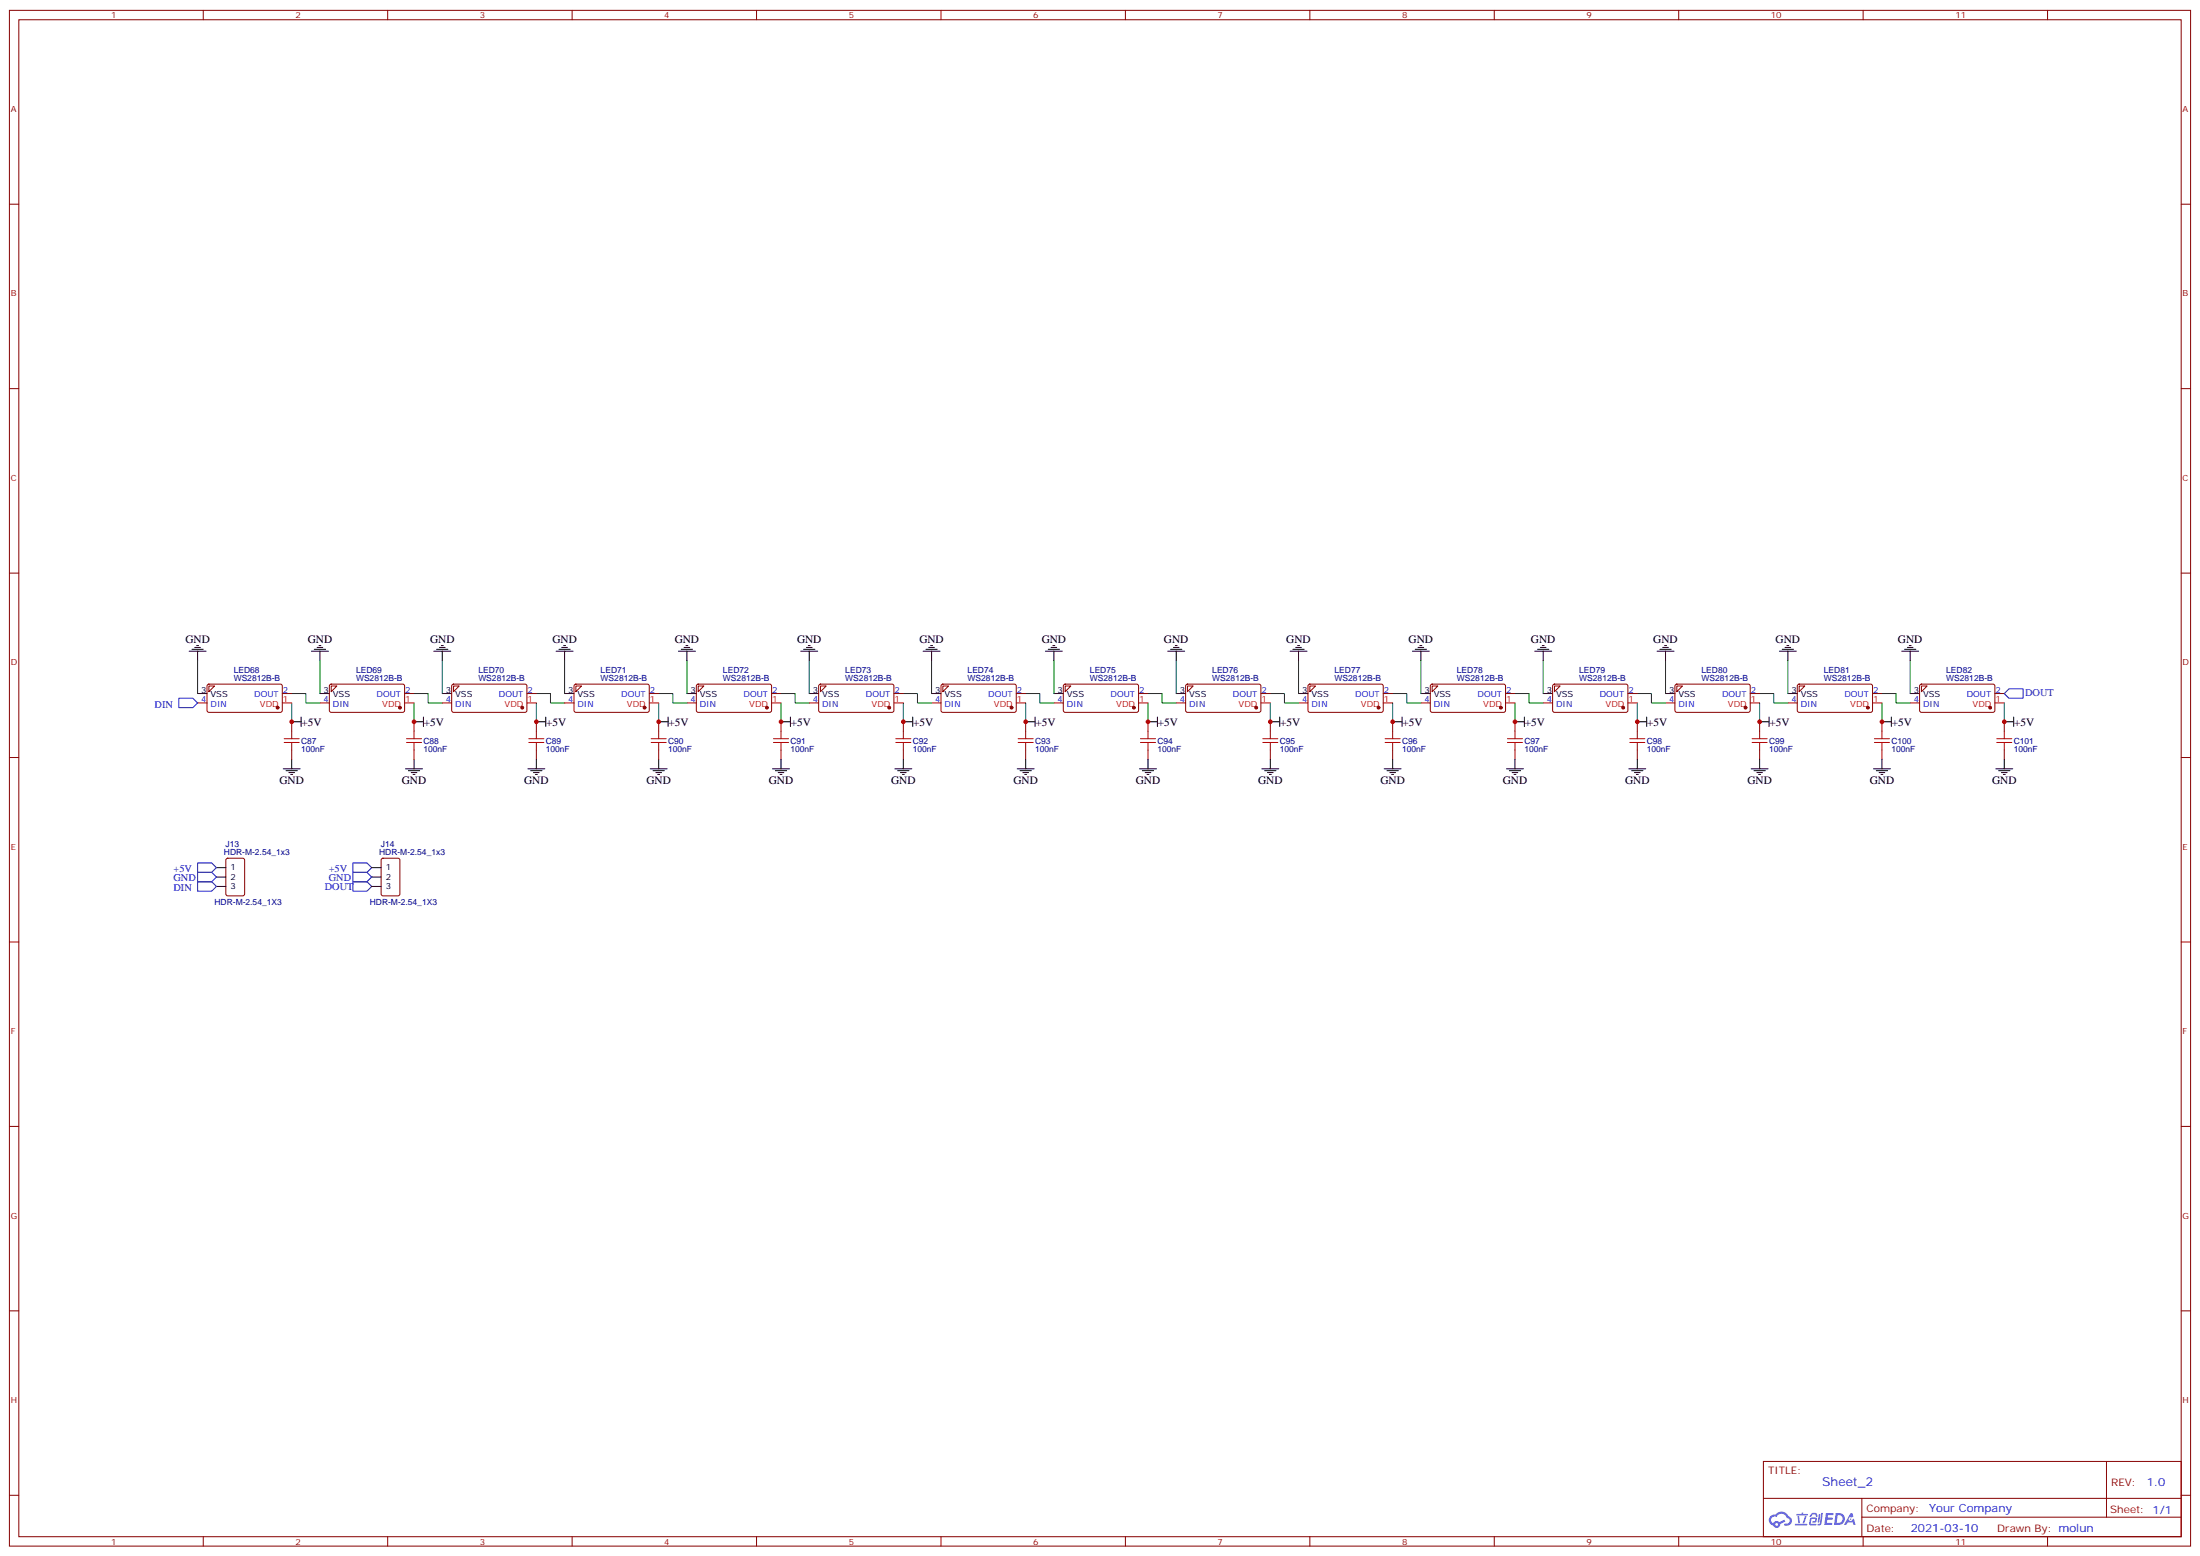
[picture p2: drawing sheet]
<svg xmlns="http://www.w3.org/2000/svg" width="825mm" height="583mm" viewBox="0 0 825 583" stroke-linecap="round" stroke-linejoin="round" font-family="sans-serif">
<g fill="none" stroke="#870000" stroke-width=".37">
<path d="M3.5 3.9h817.8v575.7h-817.8zM7.1 7.4h810.6v568.7h-810.6zM76.2 3.9v3.5M145.3 3.9v3.5M214.5 3.9v3.5M283.6 3.9v3.5M352.8 3.9v3.5M421.9 3.9v3.5M491.1 3.9v3.5M560.2 3.9v3.5M629.4 3.9v3.5M698.5 3.9v3.5"/>
<path d="M767.6 3.9v3.5M3.5 76.6h3.6M817.7 76.6h3.6M3.5 145.7h3.6M817.7 145.7h3.6M3.5 214.8h3.6M817.7 214.8h3.6M3.5 284h3.6M817.7 284h3.6M3.5 353.1h3.6M817.7 353.1h3.6M3.5 422.3h3.6"/>
<path d="M817.7 422.3h3.6M3.5 491.4h3.6M817.7 491.4h3.6M661.1 547.9h156.6v28.2h-156.6zM789.7 547.9v20.9M3.5 560.6h3.6M76.2 576.1v3.5M145.3 576.1v3.5M214.5 576.1v3.5M283.6 576.1v3.5M352.8 576.1v3.5M421.9 576.1v3.5"/>
<path d="M491.1 576.1v3.5M560.2 576.1v3.5M629.4 576.1v3.5M661.1 561.7h156.5M698 568.8h119.6M698 561.7v14.1M698.5 576.1v3.5M767.6 576.1v3.5M817.7 560.6h3.6"/>
</g>
<g fill="#5487ff">
<path d="M684.5 567.2l2.9 .2-.1 .5-2 .1-.1 .9h1.6l.4 .4-.4 .4h-1.7l-.2 1.2 1.8 .1 .2 .3-.1 .3-2.9 .1z"/>
<path d="M693.8 567.3h.7l.3 1.3-.6 .3a.74 .74 0 0 0-1.1 .3 .74 .74 0 0 0 .5 1 .74 .74 0 0 0 .9-.6l.5-.3 .7 2.3h-.9l-.2-.9h-1.9l-.5 .9h-.9z"/>
<path d="M681.9 567.6h.6l-.4 3a.31 .31 0 0 1-.3 .2 .31 .31 0 0 1-.3-.3z"/>
<path d="M682.8 567.2h.6l-.5 3.9a.89 .89 0 0 1-.7 .7 .89 .89 0 0 1-.9-.3l1-.4z"/>
<path d="M679.2 567.3l1.8-.1 .4 1.4-.5 .1-.5-1-.8 .1-.6 .9-.6-.1z"/>
<path d="M678.8 569l1.8-.2a1.1 1.1 0 0 1 .5 1.2 1.1 1.1 0 0 1-.8 .8h-.6a.29 .29 0 0 1-.3-.3 .29 .29 0 0 1 .3-.3h.7l.2-.8-1.4 .1-.4 1.7 1.9 .1a.29 .29 0 0 1 .3 .3 .29 .29 0 0 1-.3 .3l-2-.1-.4-.2z"/>
<path d="M672.9 571.3h4.4a.3 .3 0 0 1 .3 .3 .3 .3 0 0 1-.3 .3h-4.3z"/>
<path d="M676.7 568.3l.6 .1a3.6 3.6 0 0 1-1.2 2.7l-.2-.2z"/>
<path d="M673.9 568.4h.6l.3 2.4-.3 .3-.3-.2z"/>
<path d="M673.5 567.6h1.9l.2-.6h.5l-.1 .6h1.5a.29 .29 0 0 1 .3 .3 .29 .29 0 0 1-.3 .2h-3.9z"/>
<path d="M688.2 567.2l-.6 4.5h1.4a2.27 2.27 0 0 0 2.7-2.3 2.27 2.27 0 0 0-2.7-2.2zM689 568a1.54 1.54 0 0 1 1.8 1.7 1.54 1.54 0 0 1-2.2 1.2z"/>
<path d="M663.8 568.4a2.09 2.09 0 0 0 1 3.5 1.37 1.37 0 0 0 1.5 .9 1.37 1.37 0 0 0 1.1-1.4l2-1-.5-.7-1.8 .9a1.4 1.4 0 0 0-2.3 .4 1.32 1.32 0 0 1-.6-1.8 1.32 1.32 0 0 1 1.9-.5 2.02 2.02 0 0 1 2-1.2 2.02 2.02 0 0 1 1.8 1.6 1.09 1.09 0 0 1 1 1.4 1.09 1.09 0 0 1-1.5 .7 .41 .41 0 0 0-.5 .3 .41 .41 0 0 0 .4 .5 1.89 1.89 0 0 0 2.4-1.2 1.89 1.89 0 0 0-1.2-2.4 2.98 2.98 0 0 0-5-.7l-1 .2zM665.6 571.5a.52 .52 0 0 1 1 0 .52 .52 0 0 1-1 0z"/>
<circle cx="693.8" cy="569.5" r=".28"/>
</g>
<path d="M751.4 260l1.8-1.8h5.3v3.6h-5.3zM67 261.8h5.3l1.8 1.7-1.8 1.8h-5.3zM74.1 323.5h5.3l1.7 1.8-1.7 1.7h-5.3zM74.1 327h5.3l1.7 1.8-1.7 1.8h-5.3zM74.1 330.6h5.3l1.7 1.7-1.7 1.8h-5.3zM132.3 330.6h5.3l1.7 1.7-1.7 1.8h-5.3zM132.3 327h5.3l1.7 1.8-1.7 1.8h-5.3zM132.3 323.5h5.3l1.7 1.8-1.7 1.7h-5.3z" fill="none" stroke="#00f" stroke-width=".37"/>
<g fill="none" stroke="#000" stroke-width=".37">
<path d="M70.9 244.1h6.4M72 243.4h4.2M73 242.7h2.1M73.7 242h.7M74.1 244.1v3.5M74.1 260h3.5M116.8 244.1h6.3M117.8 243.4h4.3M118.9 242.7h2.1M119.6 242h.7M119.9 260h3.6M119.9 244.1v3.5"/>
<path d="M162.6 244.1h6.4M163.7 243.4h4.2M164.7 242.7h2.2M165.5 242h.7M165.8 260h3.5M165.8 244.1v3.5M208.5 244.1h6.3M209.5 243.4h4.3M210.6 242.7h2.1M211.3 242h.7M211.7 260h3.5M211.7 244.1v3.5"/>
<path d="M254.4 244.1h6.3M255.4 243.4h4.2M256.5 242.7h2.1M257.2 242h.7M257.5 260h3.6M257.5 244.1v3.5M300.2 244.1h6.4M301.3 243.4h4.2M302.3 242.7h2.1M303 242h.7M303.4 260h3.5M303.4 244.1v3.5"/>
<path d="M346.1 244.1h6.3M347.1 243.4h4.3M348.2 242.7h2.1M348.9 242h.7M349.2 260h3.6M349.2 244.1v3.5M391.9 244.1h6.4M393 243.4h4.2M394.1 242.7h2.1M394.8 242h.7M395.1 260h3.5M395.1 244.1v3.5"/>
<path d="M437.8 244.1h6.3M438.9 243.4h4.2M439.9 242.7h2.1M440.6 242h.7M441 260h3.5M441 244.1v3.5M483.7 244.1h6.3M484.7 243.4h4.2M485.8 242.7h2.1M486.5 242h.7M486.8 260h3.6M486.8 244.1v3.5"/>
<path d="M529.5 244.1h6.4M530.6 243.4h4.2M531.6 242.7h2.2M532.3 242h.7M532.7 260h3.5M532.7 244.1v3.5M575.4 244.1h6.3M576.4 243.4h4.3M577.5 242.7h2.1M578.2 242h.7M578.6 260h3.5M578.6 244.1v3.5"/>
<path d="M621.2 244.1h6.4M622.3 243.4h4.2M623.4 242.7h2.1M624.1 242h.7M624.4 260h3.5M624.4 244.1v3.5M667.1 244.1h6.4M668.2 243.4h4.2M669.2 242.7h2.1M669.9 242h.7M670.3 260h3.5M670.3 244.1v3.5"/>
<path d="M713 244.1h6.3M714 243.4h4.3M715.1 242.7h2.1M715.8 242h.7M716.1 260h3.6M716.1 244.1v3.5M109.4 270.6h3.5M112.9 268.8v3.5M155.2 270.6h3.5M158.7 268.8v3.5M201.1 270.6h3.5M204.6 268.8v3.5"/>
<path d="M246.9 270.6h3.6M250.5 268.8v3.5M292.8 270.6h3.5M296.3 268.8v3.5M338.7 270.6h3.5M342.2 268.8v3.5M384.5 270.6h3.6M388.1 268.8v3.5M430.4 270.6h3.5M433.9 268.8v3.5M476.2 270.6h3.6M479.8 268.8v3.5"/>
<path d="M522.1 270.6h3.5M525.6 268.8v3.5M568 270.6h3.5M571.5 268.8v3.5M613.8 270.6h3.6M617.4 268.8v3.5M659.7 270.6h3.5M663.2 268.8v3.5M705.6 270.6h3.5M709.1 268.8v3.5M751.4 270.6h3.5M754.9 268.8v3.5"/>
<path d="M106.2 288.2h6.3M107.2 288.9h4.3M108.3 289.6h2.1M109 290.3h.7M109.4 284.7v3.5M152 288.2h6.4M153.1 288.9h4.2M154.2 289.6h2.1M154.9 290.3h.7M155.2 284.7v3.5M197.9 288.2h6.4M199 288.9h4.2"/>
<path d="M200 289.6h2.1M200.7 290.3h.7M201.1 284.7v3.5M243.8 288.2h6.3M244.8 288.9h4.3M245.9 289.6h2.1M246.6 290.3h.7M246.9 284.7v3.5M289.6 288.2h6.4M290.7 288.9h4.2M291.7 289.6h2.2M292.5 290.3h.7"/>
<path d="M292.8 284.7v3.5M335.5 288.2h6.3M336.5 288.9h4.3M337.6 289.6h2.1M338.3 290.3h.7M338.7 284.7v3.5M381.4 288.2h6.3M382.4 288.9h4.2M383.5 289.6h2.1M384.2 290.3h.7M384.5 284.7v3.5M427.2 288.2h6.4"/>
<path d="M428.3 288.9h4.2M429.3 289.6h2.1M430 290.3h.7M430.4 284.7v3.5M473.1 288.2h6.3M474.1 288.9h4.3M475.2 289.6h2.1M475.9 290.3h.7M476.2 284.7v3.5M518.9 288.2h6.4M520 288.9h4.2M521.1 289.6h2.1"/>
<path d="M521.8 290.3h.7M522.1 284.7v3.5M564.8 288.2h6.3M565.9 288.9h4.2M566.9 289.6h2.1M567.6 290.3h.7M568 284.7v3.5M610.7 288.2h6.3M611.7 288.9h4.2M612.8 289.6h2.1M613.5 290.3h.7M613.8 284.7v3.5"/>
<path d="M656.5 288.2h6.4M657.6 288.9h4.2M658.6 289.6h2.2M659.3 290.3h.7M659.7 284.7v3.5M702.4 288.2h6.3M703.4 288.9h4.3M704.5 289.6h2.1M705.2 290.3h.7M705.6 284.7v3.5M748.2 288.2h6.4M749.3 288.9h4.2"/>
<path d="M750.4 289.6h2.1M751.1 290.3h.7M751.4 284.7v3.5M81.1 332.3h3.6M81.1 325.3h3.6M81.1 328.8h3.6M139.3 332.3h3.6M139.3 325.3h3.6M139.3 328.8h3.6"/>
</g>
<g fill="none" stroke="#008700" stroke-width=".37">
<path d="M74.1 247.6v12.4M109.4 260h5.3v3.5h5.2M119.9 247.6v12.4M155.2 260h5.3v3.5h5.3M165.8 247.6v12.4M201.1 260h5.3v3.5h5.3M211.7 247.6v12.4M246.9 260h5.3v3.5h5.3M257.5 247.6v12.4M292.8 260h5.3v3.5h5.3M303.4 247.6v12.4M338.7 260h5.3v3.5h5.2"/>
<path d="M349.2 247.6v12.4M384.5 260h5.3v3.5h5.3M395.1 247.6v12.4M430.4 260h5.3v3.5h5.3M441 247.6v12.4M476.2 260h5.3v3.5h5.3M486.8 247.6v12.4M522.1 260h5.3v3.5h5.3M532.7 247.6v12.4M568 260h5.3v3.5h5.3M578.6 247.6v12.4M613.8 260h5.3v3.5h5.3"/>
<path d="M624.4 247.6v12.4M659.7 260h5.3v3.5h5.3M670.3 247.6v12.4M705.6 260h5.2v3.5h5.3M716.1 247.6v12.4M109.4 263.5v7.1M155.2 263.5v7.1M201.1 263.5v7.1M246.9 263.5v7.1M292.8 263.5v7.1M338.7 263.5v7.1M384.5 263.5v7.1"/>
<path d="M430.4 263.5v7.1M476.2 263.5v7.1M522.1 263.5v7.1M568 263.5v7.1M613.8 263.5v7.1M659.7 263.5v7.1M705.6 263.5v7.1M751.4 263.5v7.1"/>
</g>
<g fill="none" stroke="#870000" stroke-width=".37">
<path d="M77.8 256.7l.5-.2h27.1l.4 .7v9.4l-.7 .5-27.1-.1-.4-.7v-9.1zM78.3 257.2h2.1l-2.1 2.1zM105.8 260h3.6M123.7 256.7l.5-.2h27.1l.4 .7-.1 9.4-.6 .5-27.1-.1-.4-.7v-9.1zM124.2 257.2h2.1l-2.1 2.1zM151.7 260h3.5M169.6 256.7l.4-.2h27.1l.5 .7-.1 9.4-.7 .5-27-.1-.5-.7v-9.1zM170 257.2h2.2l-2.2 2.1zM197.6 260h3.5M215.4 256.7l.5-.2h27.1l.4 .7v9.4l-.7 .5-27.1-.1-.4-.7v-9.1zM215.9 257.2h2.1l-2.1 2.1zM243.4 260h3.5"/>
<path d="M261.3 256.7l.5-.2h27l.5 .7-.1 9.4-.6 .5-27.1-.1-.4-.7v-9.1zM261.8 257.2h2.1l-2.1 2.1zM289.3 260h3.5M307.2 256.7l.4-.2h27.1l.4 .7v9.4l-.7 .5-27.1-.1-.4-.7v-9.1zM307.6 257.2h2.1l-2.1 2.1zM335.1 260h3.6M353 256.7l.5-.2h27.1l.4 .7-.1 9.4-.6 .5-27.1-.1-.4-.7v-9.1zM353.5 257.2h2.1l-2.1 2.1zM381 260h3.5M398.9 256.7l.4-.2h27.1l.5 .7-.1 9.4-.6 .5-27.1-.1-.5-.7v-9.1zM399.3 257.2h2.2l-2.2 2.1zM426.9 260h3.5"/>
<path d="M444.7 256.7l.5-.2h27.1l.4 .7v9.4l-.7 .5-27.1-.1-.4-.7v-9.1zM445.2 257.2h2.1l-2.1 2.1zM472.7 260h3.5M490.6 256.7l.5-.2h27.1l.4 .7-.1 9.4-.6 .5-27.1-.1-.4-.7v-9.1zM491.1 257.2h2.1l-2.1 2.1zM518.6 260h3.5M536.5 256.7l.4-.2h27.1l.4 .7v9.4l-.7 .5-27-.1-.5-.7v-9.1zM536.9 257.2h2.1l-2.1 2.1zM564.4 260h3.6M582.3 256.7l.5-.2h27.1l.4 .7-.1 9.4-.6 .5-27.1-.1-.4-.7v-9.1zM582.8 257.2h2.1l-2.1 2.1zM610.3 260h3.5"/>
<path d="M628.2 256.7l.4-.2h27.1l.5 .7-.1 9.4-.6 .5-27.1-.1-.5-.7v-9.1zM628.6 257.2h2.2l-2.2 2.1zM656.2 260h3.5M674 256.7l.5-.2h27.1l.4 .7v9.4l-.7 .5-27.1-.1-.4-.7v-9.1zM674.5 257.2h2.1l-2.1 2.1zM702 260h3.6M719.9 256.7l.5-.2h27.1l.4 .7-.1 9.4-.6 .5-27.1-.1-.4-.7v-9.1zM720.4 257.2h2.1l-2.1 2.1zM747.9 260h3.5M74.1 263.5h3.5M109.4 270.6v3.5M119.9 263.5h3.6"/>
<path d="M155.2 270.6v3.5M165.8 263.5h3.5M201.1 270.6v3.5M211.7 263.5h3.5M246.9 270.6v3.5M257.5 263.5h3.6M292.8 270.6v3.5M303.4 263.5h3.5M338.7 270.6v3.5M349.2 263.5h3.6M384.5 270.6v3.5M395.1 263.5h3.5"/>
<path d="M430.4 270.6v3.5M441 263.5h3.5M476.2 270.6v3.5M486.8 263.5h3.6M522.1 270.6v3.5M532.7 263.5h3.5M568 270.6v3.5M578.6 263.5h3.5M613.8 270.6v3.5M624.4 263.5h3.5M659.7 270.6v3.5M670.3 263.5h3.5"/>
<path d="M705.6 270.6v3.5M716.1 263.5h3.6M751.4 270.6v3.5M109.4 281.2v3.5M155.2 281.2v3.5M201.1 281.2v3.5M246.9 281.2v3.5M292.8 281.2v3.5M338.7 281.2v3.5M384.5 281.2v3.5M430.4 281.2v3.5M476.2 281.2v3.5"/>
<path d="M522.1 281.2v3.5M568 281.2v3.5M613.8 281.2v3.5M659.7 281.2v3.5M705.6 281.2v3.5M751.4 281.2v3.5M84.9 321.9l.5-.2h5.6l.7 .5v12.9l-.4 .7h-5.9l-.7-.4v-13zM143.1 321.9l.5-.2h5.6l.7 .5v12.9l-.4 .7h-5.9l-.7-.4v-13z"/>
</g>
<g fill="none" stroke="#f00" stroke-width=".37">
<path d="M105.8 263.5h3.6M151.7 263.5h3.5M197.6 263.5h3.5M243.4 263.5h3.5M289.3 263.5h3.5M335.1 263.5h3.6M381 263.5h3.5M426.9 263.5h3.5M472.7 263.5h3.5M518.6 263.5h3.5M564.4 263.5h3.6M610.3 263.5h3.5"/>
<path d="M656.2 263.5h3.5M702 263.5h3.6M747.9 263.5h3.5"/>
</g>
<g fill="#870000" stroke="#870000" stroke-width=".37">
<circle cx="746.1" cy="265.3" r=".53"/>
<circle cx="700.3" cy="265.3" r=".53"/>
<circle cx="654.4" cy="265.3" r=".53"/>
<circle cx="608.5" cy="265.3" r=".53"/>
<circle cx="562.7" cy="265.3" r=".53"/>
<circle cx="516.8" cy="265.3" r=".53"/>
<circle cx="471" cy="265.3" r=".53"/>
<circle cx="425.1" cy="265.3" r=".53"/>
<circle cx="379.2" cy="265.3" r=".53"/>
<circle cx="333.4" cy="265.3" r=".53"/>
<circle cx="287.5" cy="265.3" r=".53"/>
<circle cx="241.7" cy="265.3" r=".53"/>
<circle cx="195.8" cy="265.3" r=".53"/>
<circle cx="149.9" cy="265.3" r=".53"/>
<circle cx="104.1" cy="265.3" r=".53"/>
</g>
<g fill="none" stroke="#a10000" stroke-width=".37">
<path d="M106.5 278.3h5.7M106.5 276.9h5.7M109.4 274.1v2.8M109.4 278.3v2.9M152.4 278.3h5.6M152.4 276.9h5.6M155.2 274.1v2.8M155.2 278.3v2.9M198.3 278.3h5.6M198.3 276.9h5.6M201.1 274.1v2.8M201.1 278.3v2.9"/>
<path d="M244.1 278.3h5.7M244.1 276.9h5.7M246.9 274.1v2.8M246.9 278.3v2.9M290 278.3h5.6M290 276.9h5.6M292.8 274.1v2.8M292.8 278.3v2.9M335.8 278.3h5.7M335.8 276.9h5.7M338.7 274.1v2.8M338.7 278.3v2.9"/>
<path d="M381.7 278.3h5.6M381.7 276.9h5.6M384.5 274.1v2.8M384.5 278.3v2.9M427.6 278.3h5.6M427.6 276.9h5.6M430.4 274.1v2.8M430.4 278.3v2.9M473.4 278.3h5.7M473.4 276.9h5.7M476.2 274.1v2.8M476.2 278.3v2.9"/>
<path d="M519.3 278.3h5.6M519.3 276.9h5.6M522.1 274.1v2.8M522.1 278.3v2.9M565.1 278.3h5.7M565.1 276.9h5.7M568 274.1v2.8M568 278.3v2.9M611 278.3h5.7M611 276.9h5.7M613.8 274.1v2.8M613.8 278.3v2.9"/>
<path d="M656.9 278.3h5.6M656.9 276.9h5.6M659.7 274.1v2.8M659.7 278.3v2.9M702.7 278.3h5.7M702.7 276.9h5.7M705.6 274.1v2.8M705.6 278.3v2.9M748.6 278.3h5.6M748.6 276.9h5.6M751.4 274.1v2.8M751.4 278.3v2.9"/>
</g>
<g fill="#c00">
<circle cx="751.4" cy="270.6" r=".88"/>
<circle cx="705.6" cy="270.6" r=".88"/>
<circle cx="659.7" cy="270.6" r=".88"/>
<circle cx="613.8" cy="270.6" r=".88"/>
<circle cx="568" cy="270.6" r=".88"/>
<circle cx="522.1" cy="270.6" r=".88"/>
<circle cx="476.3" cy="270.6" r=".88"/>
<circle cx="430.4" cy="270.6" r=".88"/>
<circle cx="384.5" cy="270.6" r=".88"/>
<circle cx="338.7" cy="270.6" r=".88"/>
<circle cx="292.8" cy="270.6" r=".88"/>
<circle cx="246.9" cy="270.6" r=".88"/>
<circle cx="201.1" cy="270.6" r=".88"/>
<circle cx="155.2" cy="270.6" r=".88"/>
<circle cx="109.4" cy="270.6" r=".88"/>
</g>
<text font-size="4.6" fill="#00f" x="683.2" y="556.9">Sheet_2</text>
<g font-size="4.2">
<text x="69.5" y="240.9">GND</text>
<text x="115.4" y="240.9">GND</text>
<text x="161.2" y="240.9">GND</text>
<text x="207.1" y="240.9">GND</text>
<text x="252.9" y="240.9">GND</text>
<text x="298.8" y="240.9">GND</text>
<text x="344.7" y="240.9">GND</text>
<text x="390.5" y="240.9">GND</text>
<text x="436.4" y="240.9">GND</text>
<text x="482.3" y="240.9">GND</text>
<text x="528.1" y="240.9">GND</text>
<text x="574" y="240.9">GND</text>
<text x="619.8" y="240.9">GND</text>
<text x="665.7" y="240.9">GND</text>
<text x="711.6" y="240.9">GND</text>
<text x="113.1" y="272">+5V</text>
<text x="158.9" y="272">+5V</text>
<text x="204.8" y="272">+5V</text>
<text x="250.7" y="272">+5V</text>
<text x="296.5" y="272">+5V</text>
<text x="342.4" y="272">+5V</text>
<text x="388.2" y="272">+5V</text>
<text x="434.1" y="272">+5V</text>
<text x="480" y="272">+5V</text>
<text x="525.8" y="272">+5V</text>
<text x="571.7" y="272">+5V</text>
<text x="617.5" y="272">+5V</text>
<text x="663.4" y="272">+5V</text>
<text x="709.3" y="272">+5V</text>
<text x="755.1" y="272">+5V</text>
<text x="104.8" y="293.9">GND</text>
<text x="150.6" y="293.9">GND</text>
<text x="196.5" y="293.9">GND</text>
<text x="242.4" y="293.9">GND</text>
<text x="288.2" y="293.9">GND</text>
<text x="334.1" y="293.9">GND</text>
<text x="379.9" y="293.9">GND</text>
<text x="425.8" y="293.9">GND</text>
<text x="471.7" y="293.9">GND</text>
<text x="517.5" y="293.9">GND</text>
<text x="563.4" y="293.9">GND</text>
<text x="609.2" y="293.9">GND</text>
<text x="655.1" y="293.9">GND</text>
<text x="701" y="293.9">GND</text>
<text x="746.8" y="293.9">GND</text>
</g>
<g font-size="4.2" fill="#00f">
<text x="804.9" y="557.1">1.0</text>
<text x="723.3" y="566.7">Your Company</text>
<text x="716.4" y="574.5">2021-03-10</text>
</g>
<g font-size="3.9" fill="#00f">
<text x="759.3" y="260.8">DOUT</text>
<text x="57.9" y="265.3">DIN</text>
<text x="65" y="326.9">+5V</text>
<text x="123.3" y="326.9">+5V</text>
<text x="65" y="330.4">GND</text>
<text x="65" y="333.9">DIN</text>
<text x="121.8" y="333.6">DOUT</text>
<text x="123.3" y="330.4">GND</text>
</g>
<g font-size="3.9" fill="#800">
<text x="662.9" y="552.4">TITLE:</text>
<text x="791.5" y="557.1">REV:</text>
<text x="699.8" y="566.6">Company:</text>
<text x="791.1" y="567.3">Sheet: 1/1</text>
<text x="699.8" y="574.3">Date:</text>
<text x="748.8" y="574.4">Drawn By: molun</text>
</g>
<g font-size="3.2" fill="#800">
<text x="41.6" y="6.9">1</text>
<text x="110.8" y="6.9">2</text>
<text x="179.9" y="6.9">3</text>
<text x="249.1" y="6.9">4</text>
<text x="318.2" y="6.9">5</text>
<text x="387.3" y="6.9">6</text>
<text x="456.5" y="6.9">7</text>
<text x="525.6" y="6.9">8</text>
<text x="594.8" y="6.9">9</text>
<text x="663.9" y="6.9">10</text>
<text x="733.1" y="6.9">11</text>
<text x="4.1" y="42">A</text>
<text x="818.3" y="42">A</text>
<text x="4.1" y="111.1">B</text>
<text x="818.3" y="111.1">B</text>
<text x="4.1" y="180.3">C</text>
<text x="818.3" y="180.3">C</text>
<text x="4.1" y="249.4">D</text>
<text x="818.3" y="249.4">D</text>
<text x="4.1" y="318.6">E</text>
<text x="818.3" y="318.6">E</text>
<text x="4.1" y="387.7">F</text>
<text x="818.3" y="387.7">F</text>
<text x="4.1" y="456.8">G</text>
<text x="818.3" y="456.8">G</text>
<text x="4.1" y="526">H</text>
<text x="818.3" y="526">H</text>
<text x="41.6" y="579.1">1</text>
<text x="110.8" y="579.1">2</text>
<text x="179.9" y="579.1">3</text>
<text x="249.1" y="579.1">4</text>
<text x="318.2" y="579.1">5</text>
<text x="387.3" y="579.1">6</text>
<text x="456.5" y="579.1">7</text>
<text x="525.6" y="579.1">8</text>
<text x="594.8" y="579.1">9</text>
<text x="663.9" y="579.1">10</text>
<text x="733.1" y="579.1">11</text>
</g>
<g font-size="3.2" fill="#000080">
<text x="87.6" y="255.4">WS2812B-B</text>
<text x="87.6" y="252.2">LED68</text>
<text x="133.5" y="255.4">WS2812B-B</text>
<text x="133.5" y="252.2">LED69</text>
<text x="179.3" y="255.4">WS2812B-B</text>
<text x="179.3" y="252.2">LED70</text>
<text x="225.2" y="255.4">WS2812B-B</text>
<text x="225.2" y="252.2">LED71</text>
<text x="271.1" y="255.4">WS2812B-B</text>
<text x="271.1" y="252.2">LED72</text>
<text x="316.9" y="255.4">WS2812B-B</text>
<text x="316.9" y="252.2">LED73</text>
<text x="362.8" y="255.4">WS2812B-B</text>
<text x="362.8" y="252.2">LED74</text>
<text x="408.6" y="255.4">WS2812B-B</text>
<text x="408.6" y="252.2">LED75</text>
<text x="454.5" y="255.4">WS2812B-B</text>
<text x="454.5" y="252.2">LED76</text>
<text x="500.4" y="255.4">WS2812B-B</text>
<text x="500.4" y="252.2">LED77</text>
<text x="546.2" y="255.4">WS2812B-B</text>
<text x="546.2" y="252.2">LED78</text>
<text x="592.1" y="255.4">WS2812B-B</text>
<text x="592.1" y="252.2">LED79</text>
<text x="637.9" y="255.4">WS2812B-B</text>
<text x="637.9" y="252.2">LED80</text>
<text x="683.8" y="255.4">WS2812B-B</text>
<text x="683.8" y="252.2">LED81</text>
<text x="729.7" y="255.4">WS2812B-B</text>
<text x="729.7" y="252.2">LED82</text>
<text x="112.9" y="282">100nF</text>
<text x="112.9" y="278.8">C87</text>
<text x="158.7" y="282">100nF</text>
<text x="158.7" y="278.8">C88</text>
<text x="204.6" y="282">100nF</text>
<text x="204.6" y="278.8">C89</text>
<text x="250.5" y="282">100nF</text>
<text x="250.5" y="278.8">C90</text>
<text x="296.3" y="282">100nF</text>
<text x="296.3" y="278.8">C91</text>
<text x="342.2" y="282">100nF</text>
<text x="342.2" y="278.8">C92</text>
<text x="388.1" y="282">100nF</text>
<text x="388.1" y="278.8">C93</text>
<text x="433.9" y="282">100nF</text>
<text x="433.9" y="278.8">C94</text>
<text x="479.8" y="282">100nF</text>
<text x="479.8" y="278.8">C95</text>
<text x="525.6" y="282">100nF</text>
<text x="525.6" y="278.8">C96</text>
<text x="571.5" y="282">100nF</text>
<text x="571.5" y="278.8">C97</text>
<text x="617.4" y="282">100nF</text>
<text x="617.4" y="278.8">C98</text>
<text x="663.2" y="282">100nF</text>
<text x="663.2" y="278.8">C99</text>
<text x="709.1" y="282">100nF</text>
<text x="709.1" y="278.8">C100</text>
<text x="754.9" y="282">100nF</text>
<text x="754.9" y="278.8">C101</text>
<text x="84.6" y="317.5">J13</text>
<text x="142.8" y="317.5">J14</text>
<text x="83.9" y="320.7">HDR-M-2.54_1x3</text>
<text x="142.2" y="320.7">HDR-M-2.54_1x3</text>
<text x="80.4" y="339.4">HDR-M-2.54_1X3</text>
<text x="138.6" y="339.4">HDR-M-2.54_1X3</text>
</g>
<g font-size="3.2" fill="#00f">
<text x="75.4" y="263.2">4</text>
<text x="95.3" y="261.4">DOUT</text>
<text x="106" y="259.6">2</text>
<text x="121.3" y="263.2">4</text>
<text x="141.2" y="261.4">DOUT</text>
<text x="151.9" y="259.6">2</text>
<text x="167.1" y="263.2">4</text>
<text x="187" y="261.4">DOUT</text>
<text x="197.7" y="259.6">2</text>
<text x="213" y="263.2">4</text>
<text x="232.9" y="261.4">DOUT</text>
<text x="243.6" y="259.6">2</text>
<text x="258.9" y="263.2">4</text>
<text x="278.8" y="261.4">DOUT</text>
<text x="289.5" y="259.6">2</text>
<text x="304.7" y="263.2">4</text>
<text x="324.6" y="261.4">DOUT</text>
<text x="335.3" y="259.6">2</text>
<text x="350.6" y="263.2">4</text>
<text x="370.5" y="261.4">DOUT</text>
<text x="381.2" y="259.6">2</text>
<text x="396.4" y="263.2">4</text>
<text x="416.3" y="261.4">DOUT</text>
<text x="427" y="259.6">2</text>
<text x="442.3" y="263.2">4</text>
<text x="462.2" y="261.4">DOUT</text>
<text x="472.9" y="259.6">2</text>
<text x="488.2" y="263.2">4</text>
<text x="508.1" y="261.4">DOUT</text>
<text x="518.8" y="259.6">2</text>
<text x="534" y="263.2">4</text>
<text x="553.9" y="261.4">DOUT</text>
<text x="564.6" y="259.6">2</text>
<text x="579.9" y="263.2">4</text>
<text x="599.8" y="261.4">DOUT</text>
<text x="610.5" y="259.6">2</text>
<text x="625.8" y="263.2">4</text>
<text x="645.6" y="261.4">DOUT</text>
<text x="656.3" y="259.6">2</text>
<text x="671.6" y="263.2">4</text>
<text x="691.5" y="261.4">DOUT</text>
<text x="702.2" y="259.6">2</text>
<text x="717.5" y="263.2">4</text>
<text x="737.4" y="261.4">DOUT</text>
<text x="748.1" y="259.6">2</text>
<text x="78.9" y="264.9">DIN</text>
<text x="124.8" y="264.9">DIN</text>
<text x="170.6" y="264.9">DIN</text>
<text x="216.5" y="264.9">DIN</text>
<text x="262.4" y="264.9">DIN</text>
<text x="308.2" y="264.9">DIN</text>
<text x="354.1" y="264.9">DIN</text>
<text x="399.9" y="264.9">DIN</text>
<text x="445.8" y="264.9">DIN</text>
<text x="491.7" y="264.9">DIN</text>
<text x="537.5" y="264.9">DIN</text>
<text x="583.4" y="264.9">DIN</text>
<text x="629.2" y="264.9">DIN</text>
<text x="675.1" y="264.9">DIN</text>
<text x="721" y="264.9">DIN</text>
</g>
<g font-size="3.2">
<text x="75.4" y="259.6">3</text>
<text x="78.9" y="261.4">VSS</text>
<text x="121.3" y="259.6">3</text>
<text x="124.8" y="261.4">VSS</text>
<text x="167.1" y="259.6">3</text>
<text x="170.6" y="261.4">VSS</text>
<text x="213" y="259.6">3</text>
<text x="216.5" y="261.4">VSS</text>
<text x="258.9" y="259.6">3</text>
<text x="262.4" y="261.4">VSS</text>
<text x="304.7" y="259.6">3</text>
<text x="308.2" y="261.4">VSS</text>
<text x="350.6" y="259.6">3</text>
<text x="354.1" y="261.4">VSS</text>
<text x="396.4" y="259.6">3</text>
<text x="399.9" y="261.4">VSS</text>
<text x="442.3" y="259.6">3</text>
<text x="445.8" y="261.4">VSS</text>
<text x="488.2" y="259.6">3</text>
<text x="491.7" y="261.4">VSS</text>
<text x="534" y="259.6">3</text>
<text x="537.5" y="261.4">VSS</text>
<text x="579.9" y="259.6">3</text>
<text x="583.4" y="261.4">VSS</text>
<text x="625.8" y="259.6">3</text>
<text x="629.2" y="261.4">VSS</text>
<text x="671.6" y="259.6">3</text>
<text x="675.1" y="261.4">VSS</text>
<text x="717.5" y="259.6">3</text>
<text x="721" y="261.4">VSS</text>
<text x="86.4" y="326.3">1</text>
<text x="86.4" y="329.8">2</text>
<text x="144.6" y="326.3">1</text>
<text x="144.6" y="329.8">2</text>
<text x="86.4" y="333.4">3</text>
<text x="144.6" y="333.4">3</text>
</g>
<g font-size="3.2" fill="#f00">
<text x="106" y="263.2">1</text>
<text x="151.9" y="263.2">1</text>
<text x="197.7" y="263.2">1</text>
<text x="243.6" y="263.2">1</text>
<text x="289.5" y="263.2">1</text>
<text x="335.3" y="263.2">1</text>
<text x="381.2" y="263.2">1</text>
<text x="427" y="263.2">1</text>
<text x="472.9" y="263.2">1</text>
<text x="518.8" y="263.2">1</text>
<text x="564.6" y="263.2">1</text>
<text x="610.5" y="263.2">1</text>
<text x="656.3" y="263.2">1</text>
<text x="702.2" y="263.2">1</text>
<text x="748.1" y="263.2">1</text>
<text x="97.5" y="264.9">VDD</text>
<text x="143.3" y="264.9">VDD</text>
<text x="189.2" y="264.9">VDD</text>
<text x="235.1" y="264.9">VDD</text>
<text x="280.9" y="264.9">VDD</text>
<text x="326.8" y="264.9">VDD</text>
<text x="372.6" y="264.9">VDD</text>
<text x="418.5" y="264.9">VDD</text>
<text x="464.4" y="264.9">VDD</text>
<text x="510.2" y="264.9">VDD</text>
<text x="556.1" y="264.9">VDD</text>
<text x="601.9" y="264.9">VDD</text>
<text x="647.8" y="264.9">VDD</text>
<text x="693.7" y="264.9">VDD</text>
<text x="739.5" y="264.9">VDD</text>
</g>
</svg>
